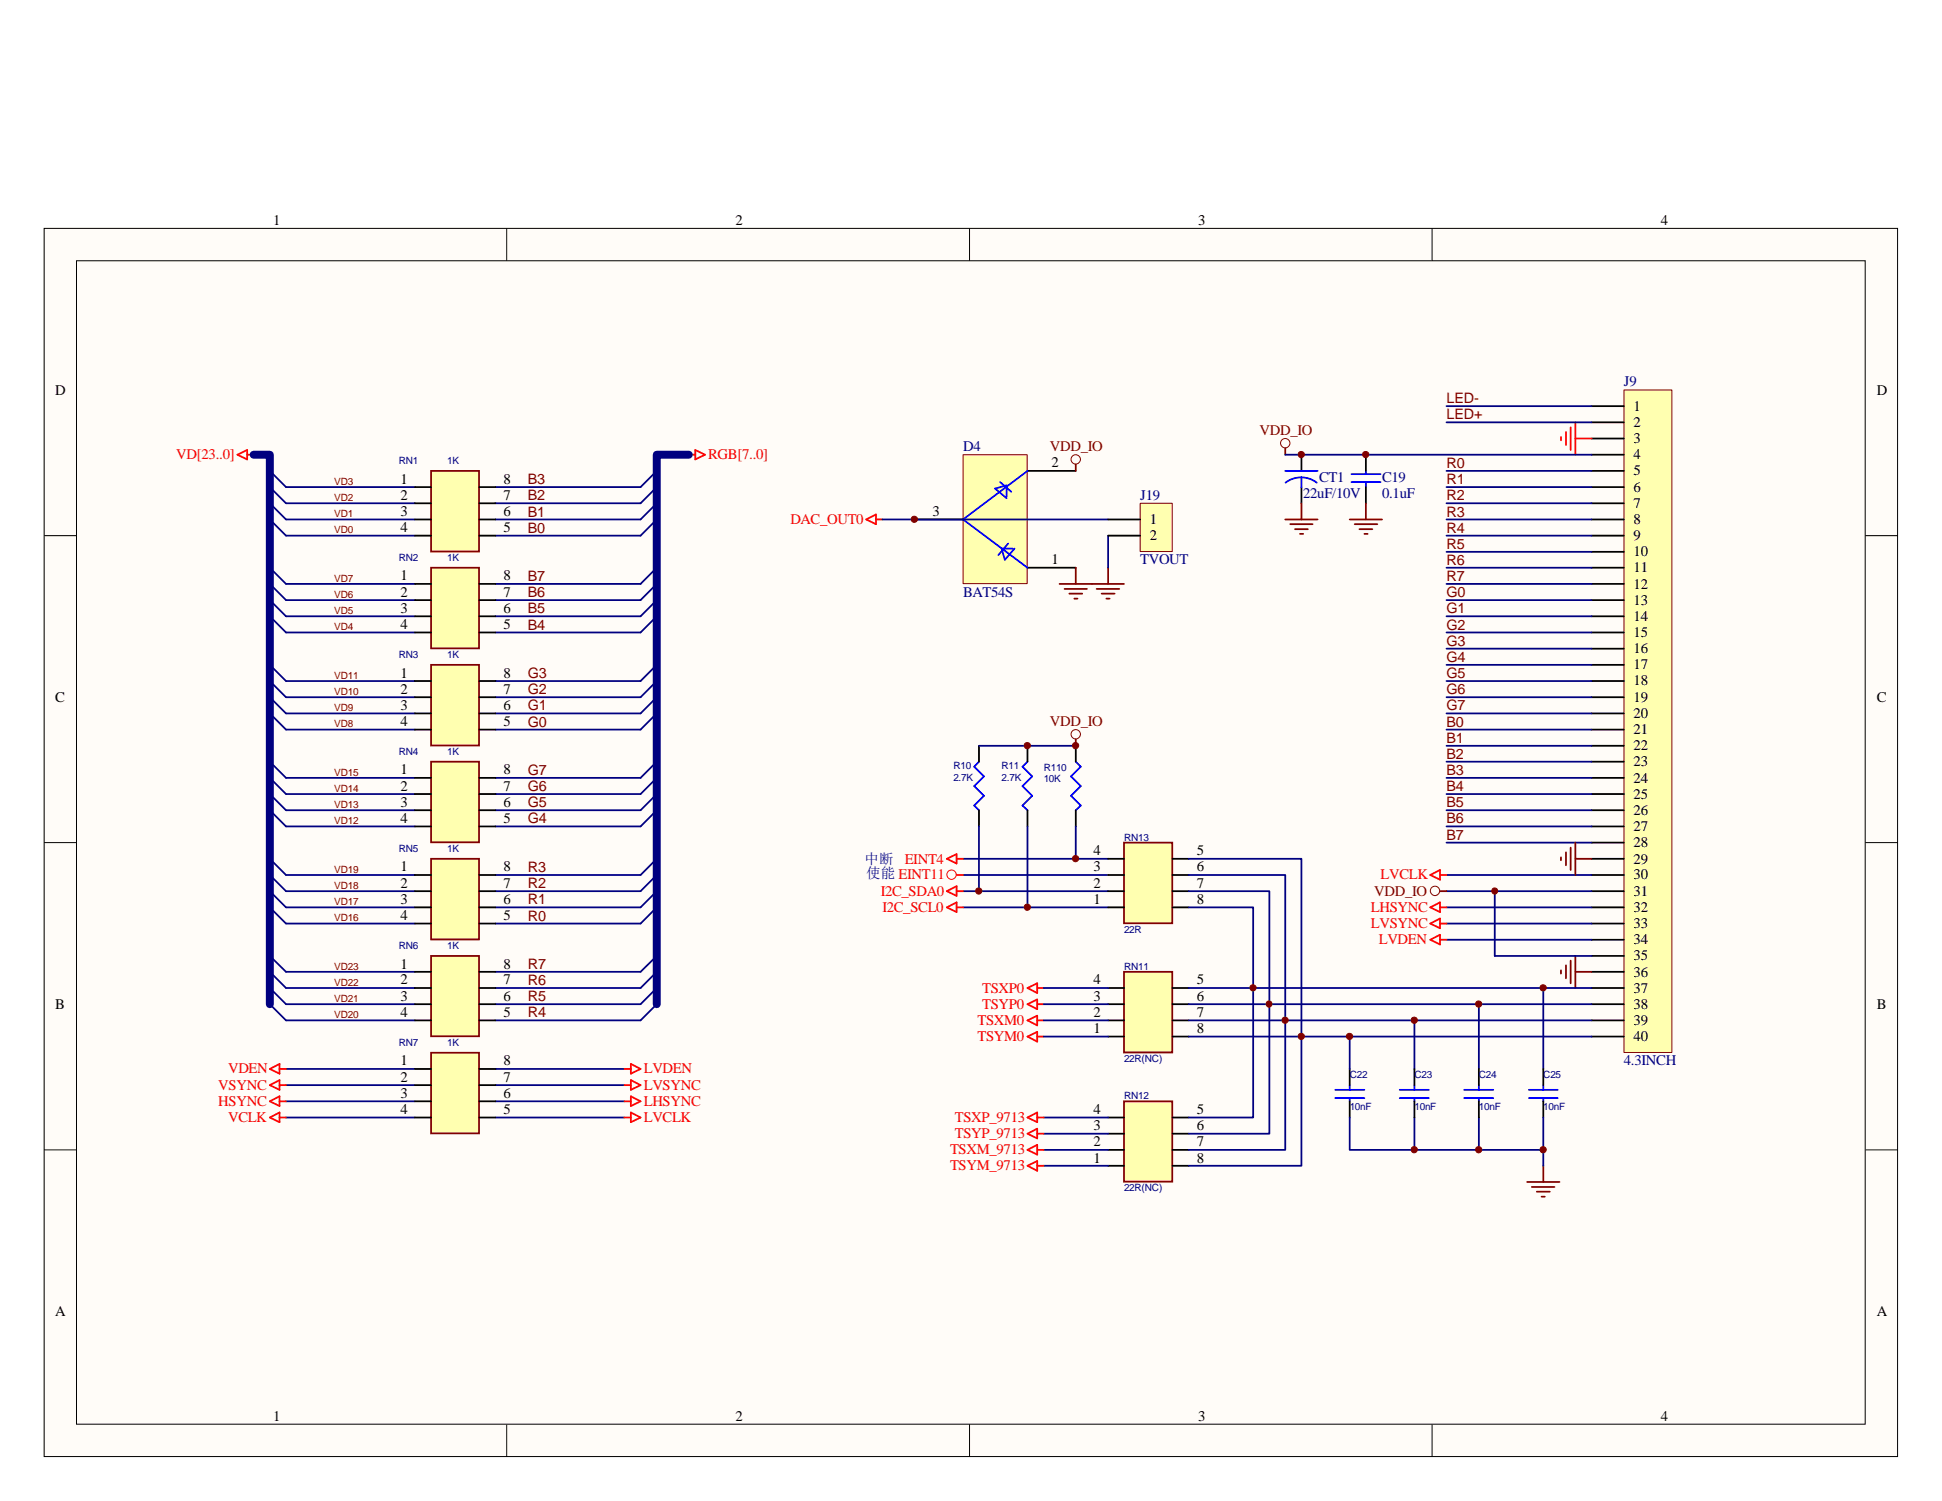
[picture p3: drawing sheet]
<svg xmlns="http://www.w3.org/2000/svg" width="279mm" height="216mm" viewBox="0 0 279 216" stroke-linecap="round" stroke-linejoin="round" font-family="sans-serif">
<path d="M6.3 32.9h266.7v176.6h-266.7z" fill="#fffcf8"/>
<g fill="none" stroke="#000" stroke-width=".14">
<path d="M6.3 32.9h266.7v176.6h-266.7zM11 37.5h257.4v167.4h-257.4zM72.9 32.9v4.6M139.5 32.9v4.6M206 32.9v4.6M6.3 77h4.7M268.4 77h4.6M6.3 121.2h4.7M268.4 121.2h4.6M6.3 165.4h4.7M268.4 165.4h4.6M72.9 204.9v4.6"/>
<path d="M139.5 204.9v4.6M206 204.9v4.6"/>
</g>
<g fill="none" stroke="#000080" stroke-width=".25">
<path d="M41.1 70.1h18.6M41.1 72.4h18.6M41.1 74.7h18.6M41.1 77h18.6M71.3 70.1h20.9M71.3 72.4h20.9M71.3 74.7h20.9M71.3 77h20.9M41.1 84h18.6M41.1 86.3h18.6M41.1 88.6h18.6M41.1 91h18.6"/>
<path d="M41.1 98h18.6M71.3 84h20.9M71.3 86.3h20.9M71.3 88.6h20.9M71.3 91h20.9M71.3 98h20.9M41.1 100.3h18.6M41.1 102.6h18.6M41.1 104.9h18.6M41.1 111.9h18.6M41.1 114.2h18.6M41.1 116.5h18.6"/>
<path d="M41.1 118.9h18.6M71.3 100.3h20.9M71.3 102.6h20.9M71.3 104.9h20.9M71.3 111.9h20.9M71.3 114.2h20.9M71.3 116.5h20.9M71.3 118.9h20.9M41.1 125.9h18.6M41.1 128.2h18.6M41.1 130.5h18.6M41.1 132.8h18.6"/>
<path d="M41.1 139.8h18.6M71.3 125.9h20.9M71.3 128.2h20.9M71.3 130.5h20.9M71.3 132.8h20.9M71.3 139.8h20.9M41.1 142.1h18.6M41.1 144.4h18.6M41.1 146.8h18.6M41.1 153.8h18.6M41.1 156.1h18.6M41.1 158.4h18.6"/>
<path d="M71.3 142.1h20.9M71.3 144.4h20.9M71.3 146.8h20.9M71.3 153.8h18.5M71.3 156.1h18.5M71.3 158.4h18.5M203.5 146.8v7M212.8 144.4v9.4M222 142.1v11.7M41.1 160.7h18.6M71.3 160.7h18.5M203.5 160.7v4.7"/>
<path d="M212.8 160.7v4.7"/>
</g>
<path d="M62 125.9l.9-1 1.2 1.2 1.4-1.4 1.4 1.4 1.1-1.2 1 1M62 128.2l.9-.9 1.2 1.1 1.4-1.4 1.4 1.4 1.1-1.1 1 .9M62 130.5l.9-.9 1.2 1.1 1.4-1.4 1.4 1.4 1.1-1.1 1 .9M62 132.8l.9-.9 1.2 1.2 1.4-1.4 1.4 1.4 1.1-1.2 1 .9M210.7 156.8h4.1M210.7 157.9h4.1M212.8 156.1v.7M212.8 157.9v.5" fill="none" stroke="#00f" stroke-width=".25"/>
<path d="M212.8 153.8v2.3M212.8 158.4v2.3" fill="none" stroke="#000" stroke-width=".25"/>
<path d="M62 123.5h6.9v11.6h-6.9z" fill-rule="evenodd" fill="#ffffb0" stroke="#800000" stroke-width=".25"/>
<path d="M59.7 125.9h2.3M59.7 128.2h2.3M59.7 130.5h2.3M59.7 132.8h2.3M69 125.9h2.3M69 128.2h2.3M69 130.5h2.3M69 132.8h2.3M203.5 153.8v2.3M203.5 158.4v2.3" fill="none" stroke="#000" stroke-width=".25"/>
<path d="M62 139.8l.9-.9 1.2 1.1 1.4-1.4 1.4 1.4 1.1-1.1 1 .9M62 142.1l.9-.9 1.2 1.2 1.4-1.4 1.4 1.4 1.1-1.2 1 .9M62 144.4l.9-.9 1.2 1.2 1.4-1.4 1.4 1.4 1.1-1.2 1 .9M62 146.8l.9-1 1.2 1.2 1.4-1.4 1.4 1.4 1.1-1.2 1 1M201.4 156.8h4.2M201.4 157.9h4.2M203.5 156.1v.7M203.5 157.9v.5" fill="none" stroke="#00f" stroke-width=".25"/>
<path d="M62 137.5h6.9v11.6h-6.9z" fill-rule="evenodd" fill="#ffffb0" stroke="#800000" stroke-width=".25"/>
<path d="M59.7 139.8h2.3M69 139.8h2.3M59.7 142.1h2.3M59.7 144.4h2.3M59.7 146.8h2.3M69 142.1h2.3M69 144.4h2.3M69 146.8h2.3M194.2 153.8v2.3M194.2 158.4v2.3" fill="none" stroke="#000" stroke-width=".25"/>
<path d="M62 111.9l.9-.9 1.2 1.1 1.4-1.4 1.4 1.4 1.1-1.1 1 .9M62 114.2l.9-.9 1.2 1.2 1.4-1.4 1.4 1.4 1.1-1.2 1 .9M62 116.5l.9-.9 1.2 1.2 1.4-1.4 1.4 1.4 1.1-1.2 1 .9M62 118.9l.9-1 1.2 1.2 1.4-1.4 1.4 1.4 1.1-1.2 1 1M192.1 156.8h4.2M192.1 157.9h4.2M194.2 156.1v.7M194.2 157.9v.5" fill="none" stroke="#00f" stroke-width=".25"/>
<path d="M62 109.6h6.9v11.6h-6.9z" fill-rule="evenodd" fill="#ffffb0" stroke="#800000" stroke-width=".25"/>
<path d="M59.7 111.9h2.3M59.7 114.2h2.3M59.7 116.5h2.3M59.7 118.9h2.3M69 111.9h2.3M69 114.2h2.3M69 116.5h2.3M69 118.9h2.3" fill="none" stroke="#000" stroke-width=".25"/>
<path d="M62 84l.9-.9 1.2 1.1 1.4-1.4 1.4 1.4 1.1-1.1 1 .9M62 86.3l.9-.9 1.2 1.2 1.4-1.4 1.4 1.4 1.1-1.2 1 .9M62 88.6l.9-.9 1.2 1.2 1.4-1.4 1.4 1.4 1.1-1.2 1 .9M62 91l.9-1 1.2 1.2 1.4-1.4 1.4 1.4 1.1-1.2 1 1" fill="none" stroke="#00f" stroke-width=".25"/>
<path d="M62 81.7h6.9v11.6h-6.9z" fill-rule="evenodd" fill="#ffffb0" stroke="#800000" stroke-width=".25"/>
<path d="M59.7 84h2.3M59.7 86.3h2.3M59.7 88.6h2.3M59.7 91h2.3M69 84h2.3M69 86.3h2.3M69 88.6h2.3M69 91h2.3" fill="none" stroke="#000" stroke-width=".25"/>
<path d="M62 153.8l.9-1 1.2 1.2 1.4-1.4 1.4 1.4 1.1-1.2 1 1M62 156.1l.9-.9 1.2 1.1 1.4-1.4 1.4 1.4 1.1-1.1 1 .9M62 158.4l.9-.9 1.2 1.1 1.4-1.4 1.4 1.4 1.1-1.1 1 .9M62 160.7l.9-.9 1.2 1.2 1.4-1.4 1.4 1.4 1.1-1.2 1 .9" fill="none" stroke="#00f" stroke-width=".25"/>
<path d="M62 151.4h6.9v11.6h-6.9z" fill-rule="evenodd" fill="#ffffb0" stroke="#800000" stroke-width=".25"/>
<path d="M59.7 153.8h2.3M59.7 156.1h2.3M59.7 158.4h2.3M69 153.8h2.3M69 156.1h2.3M69 158.4h2.3M59.7 160.7h2.3M69 160.7h2.3" fill="none" stroke="#000" stroke-width=".25"/>
<path d="M62 98l.9-1 1.2 1.2 1.4-1.4 1.4 1.4 1.1-1.2 1 1M62 100.3l.9-.9 1.2 1.1 1.4-1.4 1.4 1.4 1.1-1.1 1 .9M62 102.6l.9-.9 1.2 1.1 1.4-1.4 1.4 1.4 1.1-1.1 1 .9M62 104.9l.9-.9 1.2 1.2 1.4-1.4 1.4 1.4 1.1-1.2 1 .9" fill="none" stroke="#00f" stroke-width=".25"/>
<path d="M62 95.6h6.9v11.6h-6.9z" fill-rule="evenodd" fill="#ffffb0" stroke="#800000" stroke-width=".25"/>
<path d="M59.7 98h2.3M69 98h2.3M59.7 100.3h2.3M59.7 102.6h2.3M59.7 104.9h2.3M69 100.3h2.3M69 102.6h2.3M69 104.9h2.3M222 153.8v2.3M222 158.4v2.3" fill="none" stroke="#000" stroke-width=".25"/>
<path d="M62 70.1l.9-1 1.2 1.2 1.4-1.4 1.4 1.4 1.1-1.2 1 1M62 72.4l.9-.9 1.2 1.1 1.4-1.4 1.4 1.4 1.1-1.1 1 .9M62 74.7l.9-.9 1.2 1.1 1.4-1.4 1.4 1.4 1.1-1.1 1 .9M62 77l.9-.9 1.2 1.2 1.4-1.4 1.4 1.4 1.1-1.2 1 .9M220 156.8h4.1M220 157.9h4.1M222 156.1v.7M222 157.9v.5" fill="none" stroke="#00f" stroke-width=".25"/>
<path d="M62 67.7h6.9v11.6h-6.9z" fill-rule="evenodd" fill="#ffffb0" stroke="#800000" stroke-width=".25"/>
<path d="M59.7 70.1h2.3M59.7 72.4h2.3M59.7 74.7h2.3M59.7 77h2.3M69 70.1h2.3M69 72.4h2.3M69 74.7h2.3M69 77h2.3M187.2 65.4v2.3M187.2 70.1v2.3M196.5 65.4v2.3M196.5 70.1v2.3" fill="none" stroke="#000" stroke-width=".25"/>
<circle cx="184.9" cy="63.7" r=".68" fill="none" stroke="#800000" stroke-width=".14"/>
<path d="M184.9 64.5v.9M219.7 170h4.7M220.4 170.7h3.2M221.1 171.4h1.9M221.8 172.1h.4M222 167.7v2.3" fill="none" stroke="#800000" stroke-width=".25"/>
<g fill="none" stroke="#f00" stroke-width=".25">
<path d="M34.2 65.4l1.4-.7v1.4zM35.6 65.4h.9M99.1 65.4h.9M100 64.7l1.4 .7-1.4 .7zM38.8 158.4l1.4-.7v1.4zM38.8 153.8l1.4-.8v1.4zM38.8 156.1l1.4-.7v1.4zM40.2 158.4h.9M40.2 153.8h.9M40.2 156.1h.9M89.8 158.4h1M89.8 153.8h1"/>
<path d="M89.8 156.1h1M90.8 157.7l1.4 .7-1.4 .7zM90.8 153l1.4 .8-1.4 .6zM90.8 155.4l1.4 .7-1.4 .7zM147.8 142.1l1.4-.7v1.4zM147.8 144.4l1.4-.6v1.4zM147.8 146.8l1.4-.7v1.4zM147.8 149.1l1.4-.7v1.4zM149.2 142.1h1M149.2 144.4h1M149.2 149.1h1M149.2 146.8h1"/>
<path d="M38.8 160.7l1.4-.7v1.4zM40.2 160.7h.9M89.8 160.7h1M90.8 160l1.4 .7-1.4 .7z"/>
</g>
<g fill="none" stroke="#000080" stroke-width=".25">
<path d="M38.8 67.7l2.3 2.4M38.8 70.1l2.3 2.3M38.8 72.4l2.3 2.3M38.8 74.7l2.3 2.3M94.5 67.7l-2.3 2.4M94.5 70.1l-2.3 2.3M94.5 72.4l-2.3 2.3M94.5 74.7l-2.3 2.3M38.8 81.7l2.3 2.3M38.8 84l2.3 2.3M38.8 86.3l2.3 2.3M38.8 88.6l2.3 2.4"/>
<path d="M38.8 95.6l2.3 2.4M38.8 98l2.3 2.3M94.5 81.7l-2.3 2.3M94.5 84l-2.3 2.3M94.5 86.3l-2.3 2.3M94.5 88.6l-2.3 2.4M94.5 95.6l-2.3 2.4M94.5 98l-2.3 2.3M38.8 100.3l2.3 2.3M38.8 102.6l2.3 2.3M38.8 109.6l2.3 2.3M38.8 111.9l2.3 2.3"/>
<path d="M38.8 114.2l2.3 2.3M38.8 116.5l2.3 2.4M94.5 100.3l-2.3 2.3M94.5 102.6l-2.3 2.3M94.5 109.6l-2.3 2.3M94.5 111.9l-2.3 2.3M94.5 114.2l-2.3 2.3M94.5 116.5l-2.3 2.4M38.8 123.5l2.3 2.4M38.8 125.9l2.3 2.3M38.8 128.2l2.3 2.3M38.8 130.5l2.3 2.3"/>
<path d="M38.8 137.5l2.3 2.3M38.8 139.8l2.3 2.3M94.5 123.5l-2.3 2.4M94.5 125.9l-2.3 2.3M94.5 128.2l-2.3 2.3M94.5 130.5l-2.3 2.3M94.5 137.5l-2.3 2.3M94.5 139.8l-2.3 2.3M38.8 142.1l2.3 2.3M38.8 144.4l2.3 2.4M94.5 142.1l-2.3 2.3M94.5 144.4l-2.3 2.4"/>
<path d="M194.2 160.7v4.7h27.8M222 160.7v7"/>
</g>
<path d="M36.5 65.4h2.3v79M99.1 65.4h-4.6v79" fill="none" stroke="#000080" stroke-width="1.1"/>
<path d="M184.9 67.7h4.7M185 69.4a3.7 3.7 0 0 1 4.4 0M187.2 68.7v1.4M194.4 69.3h4.2M194.4 68.2h4.2M196.5 67.7v.5M196.5 69.3v.8" fill="none" stroke="#00f" stroke-width=".25"/>
<path d="M233.7 56.1h6.8v95.3h-6.8z" fill="#ffffb0"/>
<g fill="none" stroke="#800000" stroke-width=".14">
<path d="M233.6 56.1h6.9v95.3h-6.9z"/>
<circle cx="154.8" cy="105.6" r=".68"/>
<circle cx="206.5" cy="128.1" r=".68"/>
</g>
<g fill="none" stroke="#000" stroke-width=".25">
<path d="M229 58.4h4.6M229 60.7h4.6M229 63.1h4.6M229 65.4h4.6M229 67.7h4.6M229 70.1h4.6M229 72.4h4.6M229 74.7h4.6M229 77h4.6M229 79.4h4.6M229 81.7h4.6M229 84h4.6"/>
<path d="M229 86.3h4.6M229 88.6h4.6M229 91h4.6M229 93.3h4.6M229 95.6h4.6M229 98h4.6M154.8 107.3v2.3M154.8 116.5v2.4M229 100.3h4.6M229 102.6h4.6M229 104.9h4.6M229 107.3h4.6"/>
<path d="M229 109.6h4.6M229 111.9h4.6M229 114.2h4.6M229 116.5h4.6M229 118.9h4.6M229 121.2h4.6M229 123.5h4.6M229 125.9h4.6M229 128.2h4.6M229 130.5h4.6M229 132.8h4.6M229 135.2h4.6"/>
<path d="M229 137.5h4.6M229 139.8h4.6M229 142.1h4.6M229 144.4h4.6M229 146.8h4.6M229 149.1h4.6"/>
</g>
<g fill="none" stroke="#000080" stroke-width=".25">
<path d="M208.1 58.4h20.9M159.4 77v4.7M184.9 65.4h44.1M208.1 79.4h20.9M208.1 77h20.9M208.1 74.7h20.9M208.1 60.7h20.9M208.1 67.7h20.9M208.1 70.1h20.9M208.1 72.4h20.9M208.1 98h20.9M208.1 95.6h20.9"/>
<path d="M208.1 93.3h20.9M208.1 91h20.9M208.1 84h20.9M208.1 81.7h20.9M208.1 86.3h20.9M208.1 88.6h20.9M154.8 118.9v4.6M208.1 118.9h20.9M208.1 116.5h20.9M208.1 114.2h20.9M208.1 111.9h20.9M208.1 102.6h20.9"/>
<path d="M208.1 100.3h20.9M208.1 104.9h20.9M208.1 107.3h20.9M208.1 109.6h20.9M138.6 130.5h20.8M138.6 128.2h20.8M138.6 125.9h20.8M138.6 123.5h20.8M208.1 135.2h20.9M208.1 132.8h20.9M208.1 130.5h20.9M208.1 128.2h20.9"/>
<path d="M208.1 125.9h20.9M208.1 121.2h20.9M215.1 137.5h13.9"/>
</g>
<g fill="none" stroke="#800000" stroke-width=".25">
<path d="M184.9 74.7h4.7M185.6 75.4h3.2M186.3 76.1h1.9M187 76.8h.5M187.2 72.4v2.3M194.2 74.7h4.6M194.9 75.4h3.3M195.6 76.1h1.8M196.3 76.8h.5M196.5 72.4v2.3M157.1 84h4.6M157.8 84.7h3.2"/>
<path d="M158.5 85.4h1.9M159.2 86.1h.4M159.4 81.7v2.3M154.8 106.3v1M207.2 128.2h.9M224.6 123.3v.4M224.6 139.6v.4M225.3 122.6v1.9M225.3 138.9v1.8M226 121.9v3.2M226 138.2v3.2M226.7 121.2v4.7"/>
<path d="M226.7 137.5v4.6M226.7 123.5h2.3M226.7 139.8h2.3"/>
</g>
<g fill="none" stroke="#f00" stroke-width=".25">
<path d="M224.6 62.9v.4M225.3 62.1v1.9M226 61.5v3.2M226.7 60.7v4.7M226.7 63.1h2.3M136.2 128.2l1.4-.7v1.4zM136.2 123.5l1.4-.6v1.3zM136.2 130.5l1.4-.7v1.4zM137.6 130.5h1M137.6 125.9h1M137.6 128.2h1M137.6 123.5h1"/>
<path d="M205.8 130.5l1.4-.7v1.4zM205.8 125.9l1.4-.8v1.4zM205.8 132.8l1.4-.7v1.4zM205.8 135.2l1.4-.7v1.3zM207.2 130.5h.9M207.2 135.2h.9M207.2 125.9h.9M207.2 132.8h.9"/>
</g>
<path d="M154.8 109.6l.7 .7-1.4 1.4 1.4 1.4-1.4 1.4 1.4 1.4-.7 .6" fill="none" stroke="#00f" stroke-width=".25"/>
<circle cx="136.9" cy="125.8" r=".68" fill="none" stroke="#f00" stroke-width=".14"/>
<path d="M138.6 65.4h9.2v18.5h-9.2z" fill="#ffffb0"/>
<g fill="none" stroke="#800000" stroke-width=".14">
<path d="M138.6 65.4h9.2v18.5h-9.2z"/>
<circle cx="154.8" cy="66.1" r=".68"/>
</g>
<path d="M131.6 74.7h7M147.8 67.7h7M147.8 81.7h7" fill="none" stroke="#000" stroke-width=".25"/>
<path d="M143.9 69.3l1.6 1.4M144.8 71.5v-1.7l-1.6 .5 1.6 1.4M145 78.2l-1.4 1.6M145.7 78.9h-1.6l.5 1.6 1.4-1.6M147.8 67.7l-9.2 7 9.2 7M161.7 149.1l.9 .9 1.2-1.1 1.4 1.4 1.4-1.4 1.2 1.1 .9-.9M161.7 146.8l.9 .9 1.2-1.1 1.4 1.4 1.4-1.4 1.2 1.1 .9-.9M161.7 144.4l.9 1 1.2-1.2 1.4 1.4 1.4-1.4 1.2 1.2 .9-1M161.7 142.1l.9 .9 1.2-1.1 1.4 1.4 1.4-1.4 1.2 1.1 .9-.9" fill="none" stroke="#00f" stroke-width=".25"/>
<path d="M154.8 66.8v.9M152.4 84h4.7M153.2 84.7h3.2M153.8 85.4h1.9M154.6 86.1h.4M154.8 81.7v2.3" fill="none" stroke="#800000" stroke-width=".25"/>
<path d="M124.6 74.7l1.4-.7v1.4zM126 74.7h1" fill="none" stroke="#f00" stroke-width=".25"/>
<path d="M161.7 139.8h7v11.6h-7z" fill-rule="evenodd" fill="#ffffb0" stroke="#800000" stroke-width=".25"/>
<path d="M159.4 149.1h2.3M159.4 146.8h2.3M159.4 144.4h2.3M159.4 142.1h2.3M168.7 149.1h2.3M168.7 146.8h2.3M168.7 144.4h2.3M168.7 142.1h2.3" fill="none" stroke="#000" stroke-width=".25"/>
<path d="M171 149.1h58M171 146.8h58M171 144.4h58M171 142.1h58" fill="none" stroke="#000080" stroke-width=".25"/>
<path d="M161.7 167.7l.9 .9 1.2-1.1 1.4 1.4 1.4-1.4 1.2 1.1 .9-.9M161.7 165.4l.9 .9 1.2-1.2 1.4 1.4 1.4-1.4 1.2 1.2 .9-.9M161.7 163.1l.9 .9 1.2-1.2 1.4 1.4 1.4-1.4 1.2 1.2 .9-.9M161.7 160.7l.9 1 1.2-1.2 1.4 1.4 1.4-1.4 1.2 1.2 .9-1" fill="none" stroke="#00f" stroke-width=".25"/>
<path d="M161.7 158.4h7v11.6h-7z" fill-rule="evenodd" fill="#ffffb0" stroke="#800000" stroke-width=".25"/>
<path d="M140.8 107.3v2.3M140.8 116.5v2.4M147.8 107.3v2.3M147.8 116.5v2.4M159.4 167.7h2.3M159.4 165.4h2.3M159.4 163.1h2.3M159.4 160.7h2.3M168.7 167.7h2.3M168.7 165.4h2.3M168.7 163.1h2.3M168.7 160.7h2.3" fill="none" stroke="#000" stroke-width=".25"/>
<g fill="none" stroke="#000080" stroke-width=".25">
<path d="M127 74.7h32.4M140.8 107.3h14M140.8 118.9v9.3M147.8 118.9v11.6M150.2 142.1h9.2M150.2 144.4h9.2M150.2 146.8h9.2M150.2 149.1h9.2M180.3 142.1v18.6h-9.3M182.6 144.4v18.7h-11.6M184.9 146.8v18.6h-13.9M187.2 149.1v18.6h-16.2"/>
<path d="M194.2 149.1v4.7M150.2 160.7h9.2M150.2 163.1h9.2M150.2 165.4h9.2M150.2 167.7h9.2"/>
</g>
<path d="M147.8 160.7l1.4-.7v1.4zM147.8 163.1l1.4-.8v1.4zM147.8 165.4l1.4-.7v1.4zM147.8 167.7l1.4-.7v1.4zM149.2 160.7h1M149.2 163.1h1M149.2 167.7h1M149.2 165.4h1" fill="none" stroke="#f00" stroke-width=".25"/>
<g fill="#800000" stroke="#800000" stroke-width=".14">
<circle cx="196.5" cy="65.4" r=".45"/>
<circle cx="187.2" cy="65.4" r=".45"/>
<circle cx="203.5" cy="165.4" r=".45"/>
<circle cx="203.5" cy="146.7" r=".45"/>
<circle cx="212.7" cy="165.4" r=".45"/>
<circle cx="212.7" cy="144.4" r=".45"/>
<circle cx="222" cy="142.1" r=".45"/>
<circle cx="222" cy="165.4" r=".45"/>
<circle cx="194.2" cy="149.1" r=".45"/>
</g>
<path d="M140.8 109.6l-.6 .7 1.4 1.4-1.4 1.4 1.4 1.4-1.4 1.4 .6 .6M147.8 109.6l-.7 .7 1.4 1.4-1.4 1.4 1.4 1.4-1.4 1.4 .7 .6" fill="none" stroke="#00f" stroke-width=".25"/>
<path d="M164.1 72.4h4.6v6.9h-4.6z" fill="#ffffb0"/>
<path d="M164 72.4h4.7v6.9h-4.7z" fill="none" stroke="#800000" stroke-width=".14"/>
<path d="M159.4 74.7h4.6M159.4 77h4.6" fill="none" stroke="#000" stroke-width=".25"/>
<path d="M161.7 130.5l.9 .9 1.2-1.1 1.4 1.4 1.4-1.4 1.2 1.1 .9-.9M161.7 128.2l.9 .9 1.2-1.2 1.4 1.4 1.4-1.4 1.2 1.2 .9-.9M161.7 125.9l.9 .9 1.2-1.2 1.4 1.4 1.4-1.4 1.2 1.2 .9-.9M161.7 123.5l.9 1 1.2-1.2 1.4 1.4 1.4-1.4 1.2 1.2 .9-1" fill="none" stroke="#00f" stroke-width=".25"/>
<path d="M161.7 121.2h7v11.6h-7z" fill-rule="evenodd" fill="#ffffb0" stroke="#800000" stroke-width=".25"/>
<path d="M159.4 130.5h2.3M159.4 128.2h2.3M159.4 125.9h2.3M159.4 123.5h2.3M168.7 130.5h2.3M168.7 128.2h2.3M168.7 125.9h2.3M168.7 123.5h2.3" fill="none" stroke="#000" stroke-width=".25"/>
<path d="M171 130.5h9.3v11.6M171 128.2h11.6v16.2M171 125.9h13.9v20.9M171 123.5h16.2v25.6M215.1 128.2v9.3" fill="none" stroke="#000080" stroke-width=".25"/>
<g fill="#800000" stroke="#800000" stroke-width=".14">
<circle cx="180.3" cy="142.1" r=".45"/>
<circle cx="182.6" cy="144.4" r=".44"/>
<circle cx="184.9" cy="146.7" r=".45"/>
<circle cx="187.2" cy="149.1" r=".45"/>
<circle cx="154.7" cy="107.2" r=".45"/>
<circle cx="154.7" cy="123.5" r=".45"/>
<circle cx="147.8" cy="107.2" r=".45"/>
<circle cx="140.8" cy="128.2" r=".45"/>
<circle cx="147.8" cy="130.5" r=".45"/>
<circle cx="131.5" cy="74.7" r=".45"/>
<circle cx="215" cy="128.2" r=".44"/>
</g>
<g font-size="2.1">
<text x="39.3" y="32.3">1</text>
<text x="105.8" y="32.3">2</text>
<text x="172.4" y="32.3">3</text>
<text x="239" y="32.3">4</text>
<text x="8" y="56.8">D</text>
<text x="235" y="59.1">1</text>
<text x="270" y="56.8">D</text>
<text x="235" y="61.4">2</text>
<text x="235" y="63.8">3</text>
<text x="57.6" y="69.6">1</text>
<text x="57.6" y="71.9">2</text>
<text x="72.4" y="71.9">7</text>
<text x="72.4" y="69.6">8</text>
<text x="151.3" y="67.2">2</text>
<text x="235" y="66.1">4</text>
<text x="235" y="68.4">5</text>
<text x="235" y="70.7">6</text>
<text x="57.6" y="74.2">3</text>
<text x="57.6" y="76.5">4</text>
<text x="72.4" y="76.5">5</text>
<text x="72.4" y="74.2">6</text>
<text x="134.2" y="74.2">3</text>
<text x="165.4" y="75.4">1</text>
<text x="165.4" y="77.7">2</text>
<text x="235" y="73">7</text>
<text x="235" y="75.4">8</text>
<text x="235" y="77.7">9</text>
<text x="57.6" y="83.5">1</text>
<text x="72.4" y="83.5">8</text>
<text x="151.3" y="81.2">1</text>
<text x="235" y="80">10</text>
<text x="235" y="82.3">11</text>
<text x="57.6" y="85.8">2</text>
<text x="57.6" y="88.1">3</text>
<text x="72.4" y="88.1">6</text>
<text x="72.4" y="85.8">7</text>
<text x="235" y="84.7">12</text>
<text x="235" y="87">13</text>
<text x="235" y="89.3">14</text>
<text x="57.6" y="90.5">4</text>
<text x="72.4" y="90.5">5</text>
<text x="235" y="91.7">15</text>
<text x="235" y="94">16</text>
<text x="8" y="100.9">C</text>
<text x="57.6" y="97.5">1</text>
<text x="57.6" y="99.8">2</text>
<text x="72.4" y="99.8">7</text>
<text x="72.4" y="97.5">8</text>
<text x="235" y="96.3">17</text>
<text x="235" y="98.6">18</text>
<text x="235" y="100.9">19</text>
<text x="270" y="100.9">C</text>
<text x="57.6" y="102.1">3</text>
<text x="57.6" y="104.4">4</text>
<text x="72.4" y="104.4">5</text>
<text x="72.4" y="102.1">6</text>
<text x="235" y="103.3">20</text>
<text x="235" y="105.6">21</text>
<text x="235" y="107.9">22</text>
<text x="57.6" y="111.4">1</text>
<text x="57.6" y="113.7">2</text>
<text x="72.4" y="113.7">7</text>
<text x="72.4" y="111.4">8</text>
<text x="235" y="110.2">23</text>
<text x="235" y="112.6">24</text>
<text x="57.6" y="116">3</text>
<text x="57.6" y="118.4">4</text>
<text x="72.4" y="118.4">5</text>
<text x="72.4" y="116">6</text>
<text x="235" y="114.9">25</text>
<text x="235" y="117.2">26</text>
<text x="235" y="119.5">27</text>
<text x="57.6" y="125.3">1</text>
<text x="72.4" y="125.3">8</text>
<text x="157.3" y="125.3">3</text>
<text x="157.3" y="123">4</text>
<text x="172.2" y="123">5</text>
<text x="172.2" y="125.3">6</text>
<text x="235" y="121.9">28</text>
<text x="235" y="124.2">29</text>
<text x="57.6" y="127.7">2</text>
<text x="57.6" y="130">3</text>
<text x="72.4" y="130">6</text>
<text x="72.4" y="127.7">7</text>
<text x="157.3" y="130">1</text>
<text x="157.3" y="127.7">2</text>
<text x="172.2" y="127.7">7</text>
<text x="172.2" y="130">8</text>
<text x="235" y="126.5">30</text>
<text x="235" y="128.8">31</text>
<text x="235" y="131.1">32</text>
<text x="57.6" y="132.3">4</text>
<text x="72.4" y="132.3">5</text>
<text x="235" y="133.5">33</text>
<text x="235" y="135.8">34</text>
<text x="57.6" y="139.3">1</text>
<text x="57.6" y="141.6">2</text>
<text x="57.6" y="143.9">3</text>
<text x="72.4" y="143.9">6</text>
<text x="72.4" y="141.6">7</text>
<text x="72.4" y="139.3">8</text>
<text x="157.3" y="143.9">3</text>
<text x="157.3" y="141.6">4</text>
<text x="172.2" y="141.6">5</text>
<text x="172.2" y="143.9">6</text>
<text x="235" y="138.1">35</text>
<text x="235" y="140.5">36</text>
<text x="235" y="142.8">37</text>
<text x="8" y="145.1">B</text>
<text x="57.6" y="146.3">4</text>
<text x="72.4" y="146.3">5</text>
<text x="157.3" y="148.6">1</text>
<text x="157.3" y="146.3">2</text>
<text x="172.2" y="146.3">7</text>
<text x="172.2" y="148.6">8</text>
<text x="235" y="145.1">38</text>
<text x="235" y="147.4">39</text>
<text x="235" y="149.8">40</text>
<text x="270" y="145.1">B</text>
<text x="57.6" y="153.2">1</text>
<text x="57.6" y="155.6">2</text>
<text x="72.4" y="155.6">7</text>
<text x="72.4" y="153.2">8</text>
<text x="57.6" y="157.9">3</text>
<text x="57.6" y="160.2">4</text>
<text x="72.4" y="160.2">5</text>
<text x="72.4" y="157.9">6</text>
<text x="157.3" y="160.2">4</text>
<text x="172.2" y="160.2">5</text>
<text x="157.3" y="167.2">1</text>
<text x="157.3" y="164.9">2</text>
<text x="157.3" y="162.6">3</text>
<text x="172.2" y="162.6">6</text>
<text x="172.2" y="164.9">7</text>
<text x="172.2" y="167.2">8</text>
<text x="8" y="189.3">A</text>
<text x="270" y="189.3">A</text>
<text x="39.3" y="204.4">1</text>
<text x="105.8" y="204.4">2</text>
<text x="172.4" y="204.4">3</text>
<text x="239" y="204.4">4</text>
</g>
<g font-size="2.1" fill="#800000">
<text x="208.1" y="58">LED-</text>
<text x="151" y="64.9">VDD_IO</text>
<text x="181.2" y="62.6">VDD_IO</text>
<text x="208.1" y="60.3">LED+</text>
<text x="75.9" y="72">B2</text>
<text x="75.9" y="69.6">B3</text>
<text x="208.1" y="69.6">R1</text>
<text x="208.1" y="72">R2</text>
<text x="208.1" y="67.3">R0</text>
<text x="75.9" y="74.3">B1</text>
<text x="75.9" y="76.6">B0</text>
<text x="208.1" y="74.3">R3</text>
<text x="208.1" y="76.6">R4</text>
<text x="75.9" y="83.6">B7</text>
<text x="208.1" y="79">R5</text>
<text x="208.1" y="81.3">R6</text>
<text x="208.1" y="83.6">R7</text>
<text x="75.9" y="88.2">B5</text>
<text x="75.9" y="85.9">B6</text>
<text x="208.1" y="85.9">G0</text>
<text x="208.1" y="88.2">G1</text>
<text x="75.9" y="90.6">B4</text>
<text x="208.1" y="90.6">G2</text>
<text x="208.1" y="92.9">G3</text>
<text x="208.1" y="95.2">G4</text>
<text x="75.9" y="99.9">G2</text>
<text x="75.9" y="97.5">G3</text>
<text x="208.1" y="97.5">G5</text>
<text x="208.1" y="99.9">G6</text>
<text x="75.9" y="104.5">G0</text>
<text x="75.9" y="102.2">G1</text>
<text x="151" y="104.4">VDD_IO</text>
<text x="208.1" y="102.2">G7</text>
<text x="208.1" y="104.5">B0</text>
<text x="208.1" y="106.8">B1</text>
<text x="75.9" y="111.5">G7</text>
<text x="75.9" y="113.8">G6</text>
<text x="208.1" y="109.2">B2</text>
<text x="208.1" y="111.5">B3</text>
<text x="208.1" y="113.8">B4</text>
<text x="75.9" y="118.4">G4</text>
<text x="75.9" y="116.1">G5</text>
<text x="208.1" y="116.1">B5</text>
<text x="208.1" y="118.4">B6</text>
<text x="75.9" y="125.4">R3</text>
<text x="208.1" y="120.8">B7</text>
<text x="75.9" y="130.1">R1</text>
<text x="75.9" y="127.8">R2</text>
<text x="197.7" y="128.8">VDD_IO</text>
<text x="75.9" y="132.4">R0</text>
<text x="75.9" y="141.7">R6</text>
<text x="75.9" y="139.4">R7</text>
<text x="75.9" y="144">R5</text>
<text x="75.9" y="146.3">R4</text>
</g>
<g font-size="2.1" fill="#000080">
<text x="233.6" y="55.6">J9</text>
<text x="138.6" y="64.9">D4</text>
<text x="164" y="71.9">J19</text>
<text x="187.5" y="71.6">22uF/10V</text>
<text x="189.8" y="69.3">CT1</text>
<text x="198.8" y="69.3">C19</text>
<text x="198.8" y="71.6">0.1uF</text>
<text x="164" y="81.2">TVOUT</text>
<text x="138.6" y="85.8">BAT54S</text>
<text x="124.4" y="124.2">中断</text>
<text x="124.6" y="126.3">使能 EINT11</text>
<text x="233.6" y="153.2">4.3INCH</text>
</g>
<g font-size="2.1" fill="#f00">
<text x="25.4" y="66.1">VD[23..0]</text>
<text x="101.9" y="66.1">RGB[7..0]</text>
<text x="113.7" y="75.4">DAC_OUT0</text>
<text x="130.2" y="124.2">EINT4</text>
<text x="126.7" y="128.8">I2C_SDA0</text>
<text x="127" y="131.1">I2C_SCL0</text>
<text x="197.2" y="131.1">LHSYNC</text>
<text x="198.6" y="126.5">LVCLK</text>
<text x="197.2" y="133.5">LVSYNC</text>
<text x="198.4" y="135.8">LVDEN</text>
<text x="141.3" y="142.8">TSXP0</text>
<text x="140.6" y="149.8">TSYM0</text>
<text x="140.6" y="147.4">TSXM0</text>
<text x="141.3" y="145.1">TSYP0</text>
<text x="32.8" y="154.4">VDEN</text>
<text x="92.6" y="154.4">LVDEN</text>
<text x="31.4" y="159">HSYNC</text>
<text x="31.4" y="156.7">VSYNC</text>
<text x="32.8" y="161.4">VCLK</text>
<text x="92.6" y="159">LHSYNC</text>
<text x="92.6" y="161.4">LVCLK</text>
<text x="92.6" y="156.7">LVSYNC</text>
<text x="137.4" y="161.4">TSXP_9713</text>
<text x="136.7" y="166">TSXM_9713</text>
<text x="137.4" y="163.7">TSYP_9713</text>
<text x="136.7" y="168.4">TSYM_9713</text>
</g>
<g font-size="1.4" fill="#800000">
<text x="48.1" y="69.7">VD3</text>
<text x="48.1" y="76.7">VD0</text>
<text x="48.1" y="74.4">VD1</text>
<text x="48.1" y="72.1">VD2</text>
<text x="48.1" y="83.7">VD7</text>
<text x="48.1" y="88.3">VD5</text>
<text x="48.1" y="86">VD6</text>
<text x="48.1" y="90.7">VD4</text>
<text x="48.1" y="99.9">VD10</text>
<text x="48.1" y="97.6">VD11</text>
<text x="48.1" y="104.6">VD8</text>
<text x="48.1" y="102.3">VD9</text>
<text x="48.1" y="113.9">VD14</text>
<text x="48.1" y="111.6">VD15</text>
<text x="48.1" y="118.6">VD12</text>
<text x="48.1" y="116.2">VD13</text>
<text x="48.1" y="125.5">VD19</text>
<text x="48.1" y="130.2">VD17</text>
<text x="48.1" y="127.8">VD18</text>
<text x="48.1" y="132.5">VD16</text>
<text x="48.1" y="141.8">VD22</text>
<text x="48.1" y="139.5">VD23</text>
<text x="48.1" y="146.5">VD20</text>
<text x="48.1" y="144.1">VD21</text>
</g>
<g font-size="1.4" fill="#000080">
<text x="57.4" y="66.7">RN1</text>
<text x="64.3" y="66.7">1K</text>
<text x="57.4" y="80.7">RN2</text>
<text x="64.3" y="80.7">1K</text>
<text x="57.4" y="94.6">RN3</text>
<text x="64.3" y="94.6">1K</text>
<text x="57.4" y="108.6">RN4</text>
<text x="64.3" y="108.6">1K</text>
<text x="137.2" y="110.7">R10</text>
<text x="137.2" y="112.3">2.7K</text>
<text x="144.1" y="110.7">R11</text>
<text x="144.1" y="112.3">2.7K</text>
<text x="150.2" y="110.9">R110</text>
<text x="150.2" y="112.5">10K</text>
<text x="57.4" y="122.5">RN5</text>
<text x="64.3" y="122.5">1K</text>
<text x="161.7" y="120.9">RN13</text>
<text x="57.4" y="136.5">RN6</text>
<text x="64.3" y="136.5">1K</text>
<text x="161.7" y="134.2">22R</text>
<text x="161.7" y="139.5">RN11</text>
<text x="57.4" y="150.4">RN7</text>
<text x="64.3" y="150.4">1K</text>
<text x="161.7" y="152.7">22R(NC)</text>
<text x="194.2" y="155.1">C22</text>
<text x="203.5" y="155.1">C23</text>
<text x="212.8" y="155.1">C24</text>
<text x="222" y="155.1">C25</text>
<text x="161.7" y="158.1">RN12</text>
<text x="194.2" y="159.7">10nF</text>
<text x="203.5" y="159.7">10nF</text>
<text x="212.8" y="159.7">10nF</text>
<text x="222" y="159.7">10nF</text>
<text x="161.7" y="171.3">22R(NC)</text>
</g>
</svg>
